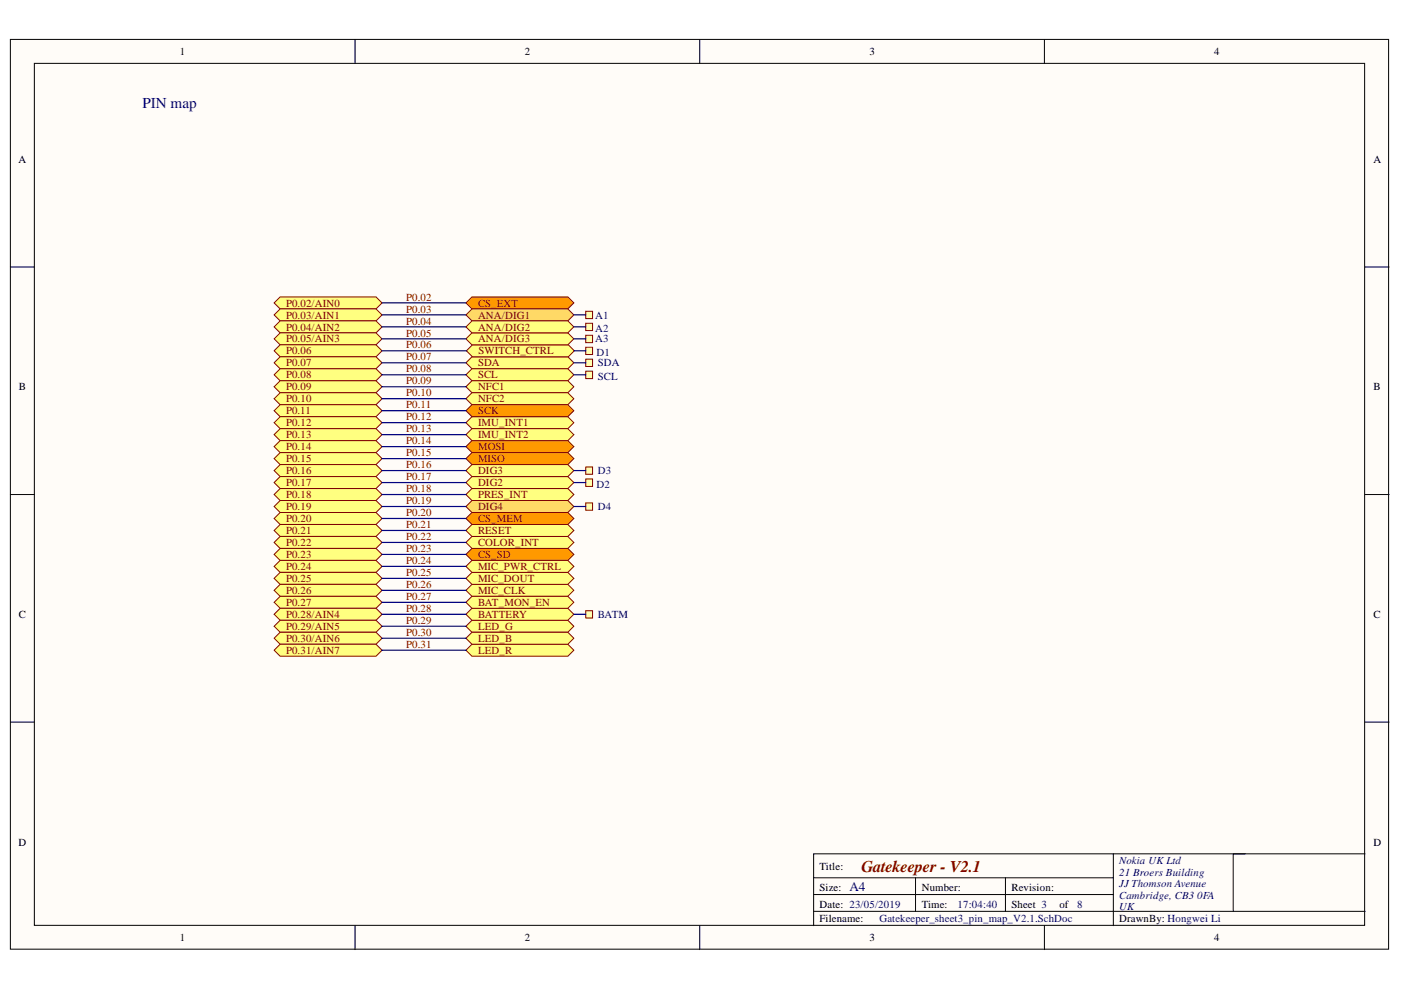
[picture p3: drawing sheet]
<svg xmlns="http://www.w3.org/2000/svg" width="297mm" height="210mm" viewBox="0 0 297 210" stroke-linecap="round" stroke-linejoin="round" font-family="sans-serif">
<g fill="#fffcf8" stroke="#000" stroke-width=".21">
<path d="M2.2 8.4h292.2v192.8h-292.2z"/>
<path d="M7.3 13.4h282v182.8h-282z"/>
</g>
<g fill="none" stroke="#000" stroke-width=".21">
<path d="M75.3 8.4v5M148.4 8.4v5M221.4 8.4v5M2.2 56.6h5.1M289.4 56.6h5.1M2.2 104.9h5.1M289.4 104.9h5.1M2.2 153.1h5.1M289.4 153.1h5.1M75.3 196.3v5M148.4 196.3v5M172.5 186.1h63.6"/>
<path d="M172.5 193.2h116.9M172.5 189.7h63.6M194.1 186.1v7.1M213.2 186.1v7.1M221.4 196.3v5M236.1 181v15.3M264 181h-91.5v15.3M289.4 181h-27.9v12.2"/>
</g>
<g fill="#ffff80" stroke="#800000" stroke-width=".21">
<path d="M98.8 76.9l1.3-1.3h20.3l1.3 1.3-1.3 1.3h-20.3z" fill-rule="evenodd"/>
<path d="M98.8 79.5l1.3-1.3h20.3l1.3 1.3-1.3 1.2h-20.3z" fill-rule="evenodd"/>
<path d="M98.9 74.4l1.3-1.3h20.3l1.3 1.3-1.3 1.2h-20.3z" fill-rule="evenodd"/>
<path d="M98.8 89.6l1.3-1.3h20.3l1.3 1.3-1.3 1.3h-20.3z" fill-rule="evenodd"/>
</g>
<path d="M98.8 117.5l1.3-1.2h20.3l1.3 1.2-1.3 1.3h-20.3z" fill-rule="evenodd" fill="#f90" stroke="#800000" stroke-width=".21"/>
<g fill="#ffff80" stroke="#800000" stroke-width=".21">
<path d="M98.8 125.2l1.3-1.3h20.3l1.3 1.3-1.3 1.2h-20.3z" fill-rule="evenodd"/>
<path d="M98.8 122.6l1.3-1.2h20.3l1.3 1.2-1.3 1.3h-20.3z" fill-rule="evenodd"/>
<path d="M98.8 104.9l1.3-1.3h20.3l1.3 1.3-1.3 1.2h-20.3z" fill-rule="evenodd"/>
</g>
<path d="M98.8 109.9l1.3-1.2h20.3l1.3 1.2-1.3 1.3h-20.3z" fill-rule="evenodd" fill="#f90" stroke="#800000" stroke-width=".21"/>
<g fill="#ffff80" stroke="#800000" stroke-width=".21">
<path d="M98.8 137.9l1.3-1.3h20.3l1.3 1.3-1.3 1.2h-20.3z" fill-rule="evenodd"/>
<path d="M98.8 132.8l1.3-1.3h20.3l1.3 1.3-1.3 1.3h-20.3z" fill-rule="evenodd"/>
<path d="M58.1 64.2l1.3-1.2h20.3l1.3 1.2-1.3 1.3h-20.3z" fill-rule="evenodd"/>
<path d="M58.1 66.8l1.3-1.3h20.3l1.3 1.3-1.3 1.2h-20.3z" fill-rule="evenodd"/>
<path d="M98.8 130.2l1.3-1.2h20.3l1.3 1.2-1.3 1.3h-20.3z" fill-rule="evenodd"/>
<path d="M58.1 69.3l1.3-1.3h20.3l1.3 1.3-1.3 1.3h-20.3z" fill-rule="evenodd"/>
<path d="M58.1 71.8l1.3-1.2h20.3l1.3 1.2-1.3 1.3h-20.3z" fill-rule="evenodd"/>
<path d="M58.1 74.4l1.3-1.3h20.3l1.3 1.3-1.3 1.2h-20.3z" fill-rule="evenodd"/>
<path d="M58.1 76.9l1.3-1.3h20.3l1.3 1.3-1.3 1.3h-20.3z" fill-rule="evenodd"/>
<path d="M58.1 79.5l1.3-1.3h20.3l1.3 1.3-1.3 1.2h-20.3z" fill-rule="evenodd"/>
<path d="M58.1 82l1.3-1.3h20.3l1.3 1.3-1.3 1.3h-20.3z" fill-rule="evenodd"/>
<path d="M58.1 84.5l1.3-1.2h20.3l1.3 1.2-1.3 1.3h-20.3z" fill-rule="evenodd"/>
<path d="M58.1 87.1l1.3-1.3h20.3l1.3 1.3-1.3 1.2h-20.3z" fill-rule="evenodd"/>
<path d="M58.1 89.6l1.3-1.3h20.3l1.3 1.3-1.3 1.3h-20.3z" fill-rule="evenodd"/>
<path d="M58.1 92.2l1.3-1.3h20.3l1.3 1.3-1.3 1.2h-20.3z" fill-rule="evenodd"/>
<path d="M58.1 94.7l1.3-1.3h20.3l1.3 1.3-1.3 1.3h-20.3z" fill-rule="evenodd"/>
<path d="M58.1 97.2l1.3-1.2h20.3l1.3 1.2-1.3 1.3h-20.3z" fill-rule="evenodd"/>
<path d="M58.1 99.8l1.3-1.3h20.3l1.3 1.3-1.3 1.2h-20.3z" fill-rule="evenodd"/>
<path d="M58.1 102.3l1.3-1.3h20.3l1.3 1.3-1.3 1.3h-20.3z" fill-rule="evenodd"/>
<path d="M58.1 104.9l1.3-1.3h20.3l1.3 1.3-1.3 1.2h-20.3z" fill-rule="evenodd"/>
<path d="M58.1 107.4l1.3-1.3h20.3l1.3 1.3-1.3 1.3h-20.3z" fill-rule="evenodd"/>
<path d="M58.1 109.9l1.3-1.2h20.3l1.3 1.2-1.3 1.3h-20.3z" fill-rule="evenodd"/>
<path d="M58.1 112.5l1.3-1.3h20.3l1.3 1.3-1.3 1.2h-20.3z" fill-rule="evenodd"/>
<path d="M58.1 115l1.3-1.3h20.3l1.3 1.3-1.3 1.3h-20.3z" fill-rule="evenodd"/>
<path d="M58.1 117.5l1.3-1.2h20.3l1.3 1.2-1.3 1.3h-20.3z" fill-rule="evenodd"/>
<path d="M58.1 120.1l1.3-1.3h20.3l1.3 1.3-1.3 1.3h-20.3z" fill-rule="evenodd"/>
<path d="M58.1 122.6l1.3-1.2h20.3l1.3 1.2-1.3 1.3h-20.3z" fill-rule="evenodd"/>
<path d="M58.1 125.2l1.3-1.3h20.3l1.3 1.3-1.3 1.2h-20.3z" fill-rule="evenodd"/>
<path d="M58.1 127.7l1.3-1.3h20.3l1.3 1.3-1.3 1.3h-20.3z" fill-rule="evenodd"/>
<path d="M58.1 130.2l1.3-1.2h20.3l1.3 1.2-1.3 1.3h-20.3z" fill-rule="evenodd"/>
<path d="M58.1 132.8l1.3-1.3h20.3l1.3 1.3-1.3 1.3h-20.3z" fill-rule="evenodd"/>
<path d="M58.1 135.3l1.3-1.2h20.3l1.3 1.2-1.3 1.3h-20.3z" fill-rule="evenodd"/>
<path d="M58.1 137.9l1.3-1.3h20.3l1.3 1.3-1.3 1.2h-20.3z" fill-rule="evenodd"/>
<path d="M98.8 71.8l1.3-1.2h20.3l1.3 1.2-1.3 1.3h-20.3z" fill-rule="evenodd"/>
<path d="M98.8 120.1l1.3-1.3h20.3l1.3 1.3-1.3 1.3h-20.3z" fill-rule="evenodd"/>
</g>
<path d="M98.8 107.4l1.3-1.3h20.3l1.3 1.3-1.3 1.3h-20.3z" fill-rule="evenodd" fill="#ffd966" stroke="#800000" stroke-width=".21"/>
<g fill="#f90" stroke="#800000" stroke-width=".21">
<path d="M98.8 94.7l1.3-1.3h20.3l1.3 1.3-1.3 1.3h-20.3z" fill-rule="evenodd"/>
<path d="M98.8 97.2l1.3-1.2h20.3l1.3 1.2-1.3 1.3h-20.3z" fill-rule="evenodd"/>
</g>
<g fill="#ffff80" stroke="#800000" stroke-width=".21">
<path d="M98.8 115l1.3-1.3h20.3l1.3 1.3-1.3 1.3h-20.3z" fill-rule="evenodd"/>
<path d="M98.8 135.3l1.3-1.2h20.3l1.3 1.2-1.3 1.3h-20.3z" fill-rule="evenodd"/>
<path d="M98.8 102.3l1.3-1.3h20.3l1.3 1.3-1.3 1.3h-20.3z" fill-rule="evenodd"/>
<path d="M98.8 127.7l1.3-1.3h20.3l1.3 1.3-1.3 1.3h-20.3z" fill-rule="evenodd"/>
</g>
<path d="M98.8 64.2l1.3-1.2h20.3l1.3 1.2-1.3 1.3h-20.3z" fill-rule="evenodd" fill="#f90" stroke="#800000" stroke-width=".21"/>
<path d="M98.8 66.8l1.3-1.3h20.3l1.3 1.3-1.3 1.2h-20.3z" fill-rule="evenodd" fill="#ffd966" stroke="#800000" stroke-width=".21"/>
<path d="M98.8 99.8l1.3-1.3h20.3l1.3 1.3-1.3 1.2h-20.3z" fill-rule="evenodd" fill="#ffff80" stroke="#800000" stroke-width=".21"/>
<path d="M124.2 76.9h.1" fill="none" stroke="#000" stroke-width=".25"/>
<path d="M124.2 76.2h1.4v1.5h-1.4z" fill="#ffffb0" stroke="#800000" stroke-width=".21"/>
<path d="M124.2 79.5h.1" fill="none" stroke="#000" stroke-width=".25"/>
<path d="M124.2 78.7h1.4v1.6h-1.4z" fill="#ffffb0" stroke="#800000" stroke-width=".21"/>
<g fill="#ffff80" stroke="#800000" stroke-width=".21">
<path d="M98.8 92.2l1.3-1.3h20.3l1.3 1.3-1.3 1.2h-20.3z" fill-rule="evenodd"/>
<path d="M98.8 69.3l1.3-1.3h20.3l1.3 1.3-1.3 1.3h-20.3z" fill-rule="evenodd"/>
<path d="M98.8 82l1.3-1.3h20.3l1.3 1.3-1.3 1.3h-20.3z" fill-rule="evenodd"/>
<path d="M98.8 84.5l1.3-1.2h20.3l1.3 1.2-1.3 1.3h-20.3z" fill-rule="evenodd"/>
</g>
<path d="M98.8 87.1l1.3-1.3h20.3l1.3 1.3-1.3 1.2h-20.3z" fill-rule="evenodd" fill="#f90" stroke="#800000" stroke-width=".21"/>
<path d="M98.8 112.5l1.3-1.3h20.3l1.3 1.3-1.3 1.2h-20.3z" fill-rule="evenodd" fill="#ffff80" stroke="#800000" stroke-width=".21"/>
<path d="M124.2 71.8h.1" fill="none" stroke="#000" stroke-width=".25"/>
<path d="M124.2 71.1h1.4v1.6h-1.4z" fill="#ffffb0" stroke="#800000" stroke-width=".21"/>
<path d="M124.2 130.2h.1" fill="none" stroke="#000" stroke-width=".25"/>
<path d="M124.2 129.5h1.4v1.5h-1.4z" fill="#ffffb0" stroke="#800000" stroke-width=".21"/>
<path d="M124.2 99.8h.1" fill="none" stroke="#000" stroke-width=".25"/>
<path d="M124.2 99h1.4v1.6h-1.4z" fill="#ffffb0" stroke="#800000" stroke-width=".21"/>
<path d="M124.2 74.4h.1" fill="none" stroke="#000" stroke-width=".25"/>
<path d="M124.2 73.6h1.4v1.6h-1.4z" fill="#ffffb0" stroke="#800000" stroke-width=".21"/>
<path d="M124.2 102.3h.1" fill="none" stroke="#000" stroke-width=".25"/>
<path d="M124.2 101.6h1.4v1.5h-1.4z" fill="#ffffb0" stroke="#800000" stroke-width=".21"/>
<path d="M124.2 69.3h.1" fill="none" stroke="#000" stroke-width=".25"/>
<path d="M124.2 68.5h1.4v1.6h-1.4z" fill="#ffffb0" stroke="#800000" stroke-width=".21"/>
<path d="M124.2 66.8h.1" fill="none" stroke="#000" stroke-width=".25"/>
<path d="M124.2 66h1.4v1.5h-1.4z" fill="#ffffb0" stroke="#800000" stroke-width=".21"/>
<path d="M124.2 107.4h.1" fill="none" stroke="#000" stroke-width=".25"/>
<path d="M124.2 106.6h1.4v1.6h-1.4z" fill="#ffffb0" stroke="#800000" stroke-width=".21"/>
<g fill="none" stroke="#000080" stroke-width=".25">
<path d="M81 64.2h17.8M81 69.3h17.8M81 71.8h17.8M81 74.4h17.9M81 76.9h17.8M81 79.5h17.8M81 66.8h17.8M121.7 69.3h2.5M121.7 71.8h2.5M121.7 76.9h2.5M121.7 79.5h2.5M121.7 66.8h2.5"/>
<path d="M121.8 74.4h2.4M81 82h17.8M81 84.5h17.8M81 87.1h17.8M81 92.2h17.8M81 94.7h17.8M81 97.2h17.8M81 99.8h17.8M81 89.6h17.8M121.7 99.8h2.5M81 102.3h17.8M81 104.9h17.8"/>
<path d="M81 107.4h17.8M81 109.9h17.8M81 112.5h17.8M81 115h17.8M81 117.5h17.8M121.7 102.3h2.5M121.7 107.4h2.5M81 120.1h17.8M81 122.6h17.8M81 125.2h17.8M81 135.3h17.8M81 137.9h17.8"/>
<path d="M81 130.2h17.8M81 127.7h17.8M81 132.8h17.8M121.7 130.2h2.5"/>
</g>
<text font-size="3.5" fill="#800000" x="182.6" y="184.9">Gatekeeper - V2.1</text>
<text font-size="3.2" fill="#000080" x="30.2" y="22.9">PIN map</text>
<text font-size="2.8" fill="#000080" x="180.1" y="188.8">A4</text>
<g font-size="2.3">
<text x="38.2" y="11.7">1</text>
<text x="111.2" y="11.7">2</text>
<text x="184.3" y="11.7">3</text>
<text x="257.4" y="11.7">4</text>
<text x="3.9" y="34.5">A</text>
<text x="291.2" y="34.5">A</text>
<text x="4" y="82.8">B</text>
<text x="291.2" y="82.8">B</text>
<text x="4" y="131">C</text>
<text x="291.2" y="131">C</text>
<text x="3.9" y="179.3">D</text>
<text x="291.2" y="179.3">D</text>
<text x="173.8" y="184.4">Title:</text>
<text x="173.8" y="188.9">Size:</text>
<text x="195.4" y="188.9">Number:</text>
<text x="214.5" y="188.9">Revision:</text>
<text x="173.8" y="192.5">Date: 23/05/2019</text>
<text x="173.8" y="195.5">Filename:</text>
<text x="195.4" y="192.5">Time:</text>
<text x="214.5" y="192.5">Sheet 3</text>
<text x="224.6" y="192.5">of</text>
<text x="237.3" y="195.5">DrawnBy: Hongwei Li</text>
<text x="38.2" y="199.6">1</text>
<text x="111.2" y="199.6">2</text>
<text x="184.3" y="199.6">3</text>
<text x="257.4" y="199.6">4</text>
</g>
<g font-size="2.3" fill="#800000">
<text x="60.7" y="65">P0.02/AIN0</text>
<text x="86.1" y="63.7">P0.02</text>
<text x="101.3" y="65">CS_EXT</text>
<text x="60.7" y="67.5">P0.03/AIN1</text>
<text x="60.7" y="70.1">P0.04/AIN2</text>
<text x="86.1" y="66.3">P0.03</text>
<text x="86.1" y="68.8">P0.04</text>
<text x="86.1" y="71.3">P0.05</text>
<text x="101.3" y="67.5">ANA/DIG1</text>
<text x="101.3" y="70.1">ANA/DIG2</text>
<text x="60.7" y="72.6">P0.05/AIN3</text>
<text x="60.7" y="75.2">P0.06</text>
<text x="60.7" y="77.7">P0.07</text>
<text x="86.1" y="73.9">P0.06</text>
<text x="86.1" y="76.4">P0.07</text>
<text x="101.3" y="77.7">SDA</text>
<text x="101.3" y="72.6">ANA/DIG3</text>
<text x="101.4" y="75.2">SWITCH_CTRL</text>
<text x="60.7" y="80.2">P0.08</text>
<text x="60.7" y="82.8">P0.09</text>
<text x="86.1" y="79">P0.08</text>
<text x="86.1" y="81.5">P0.09</text>
<text x="101.3" y="80.2">SCL</text>
<text x="101.3" y="82.8">NFC1</text>
<text x="60.7" y="85.3">P0.10</text>
<text x="60.7" y="87.8">P0.11</text>
<text x="86.1" y="84">P0.10</text>
<text x="86.1" y="89.1">P0.12</text>
<text x="86.1" y="86.6">P0.11</text>
<text x="101.3" y="85.3">NFC2</text>
<text x="101.3" y="87.8">SCK</text>
<text x="60.7" y="90.4">P0.12</text>
<text x="60.7" y="92.9">P0.13</text>
<text x="60.7" y="95.4">P0.14</text>
<text x="86.1" y="91.6">P0.13</text>
<text x="86.1" y="94.2">P0.14</text>
<text x="101.3" y="90.4">IMU_INT1</text>
<text x="101.3" y="95.4">MOSI</text>
<text x="101.3" y="92.9">IMU_INT2</text>
<text x="60.7" y="98">P0.15</text>
<text x="60.7" y="100.5">P0.16</text>
<text x="86.1" y="96.7">P0.15</text>
<text x="86.1" y="99.2">P0.16</text>
<text x="86.1" y="101.8">P0.17</text>
<text x="101.3" y="98">MISO</text>
<text x="101.3" y="100.5">DIG3</text>
<text x="60.7" y="103">P0.17</text>
<text x="60.7" y="105.7">P0.18</text>
<text x="86.1" y="104.4">P0.18</text>
<text x="86.1" y="106.9">P0.19</text>
<text x="101.3" y="105.7">PRES_INT</text>
<text x="101.3" y="103">DIG2</text>
<text x="60.7" y="108.2">P0.19</text>
<text x="60.7" y="110.7">P0.20</text>
<text x="60.7" y="113.3">P0.21</text>
<text x="86.1" y="109.5">P0.20</text>
<text x="86.1" y="112">P0.21</text>
<text x="101.3" y="110.7">CS_MEM</text>
<text x="101.3" y="108.2">DIG4</text>
<text x="101.3" y="113.3">RESET</text>
<text x="60.7" y="115.8">P0.22</text>
<text x="60.7" y="118.3">P0.23</text>
<text x="86.1" y="114.5">P0.22</text>
<text x="86.1" y="117.1">P0.23</text>
<text x="86.1" y="119.6">P0.24</text>
<text x="101.3" y="118.3">CS_SD</text>
<text x="101.3" y="115.8">COLOR_INT</text>
<text x="60.7" y="120.9">P0.24</text>
<text x="60.7" y="123.4">P0.25</text>
<text x="60.7" y="126">P0.26</text>
<text x="86.1" y="122.1">P0.25</text>
<text x="86.1" y="124.7">P0.26</text>
<text x="101.3" y="126">MIC_CLK</text>
<text x="101.3" y="123.4">MIC_DOUT</text>
<text x="101.3" y="120.9">MIC_PWR_CTRL</text>
<text x="60.7" y="128.5">P0.27</text>
<text x="60.7" y="131">P0.28/AIN4</text>
<text x="86.1" y="127.2">P0.27</text>
<text x="86.1" y="129.8">P0.28</text>
<text x="101.3" y="131">BATTERY</text>
<text x="101.3" y="128.5">BAT_MON_EN</text>
<text x="60.7" y="133.6">P0.29/AIN5</text>
<text x="60.7" y="136.1">P0.30/AIN6</text>
<text x="86.1" y="132.3">P0.29</text>
<text x="86.1" y="134.8">P0.30</text>
<text x="86.1" y="137.4">P0.31</text>
<text x="101.3" y="133.6">LED_G</text>
<text x="101.3" y="136.1">LED_B</text>
<text x="60.7" y="138.6">P0.31/AIN7</text>
<text x="101.3" y="138.6">LED_R</text>
</g>
<g font-size="2.3" fill="#000080">
<text x="126.2" y="70.3">A2</text>
<text x="126.2" y="67.5">A1</text>
<text x="126.2" y="72.6">A3</text>
<text x="126.5" y="75.4">D1</text>
<text x="126.7" y="77.7">SDA</text>
<text x="126.7" y="80.5">SCL</text>
<text x="126.7" y="100.5">D3</text>
<text x="126.5" y="103.4">D2</text>
<text x="126.7" y="108.2">D4</text>
<text x="126.7" y="131">BATM</text>
<text x="237.3" y="183.1">Nokia UK Ltd</text>
<text x="237.3" y="185.6">21 Broers Building</text>
<text x="237.3" y="188.2">JJ Thomson Avenue</text>
<text x="237.3" y="190.7">Cambridge, CB3</text>
<text x="253.8" y="190.7">0FA</text>
<text x="186.4" y="195.5">Gatekeeper_sheet3_pin_map_V2.1.SchDoc</text>
<text x="203" y="192.5">17:04:40</text>
<text x="228.4" y="192.5">8</text>
<text x="237.3" y="193">UK</text>
</g>
</svg>
